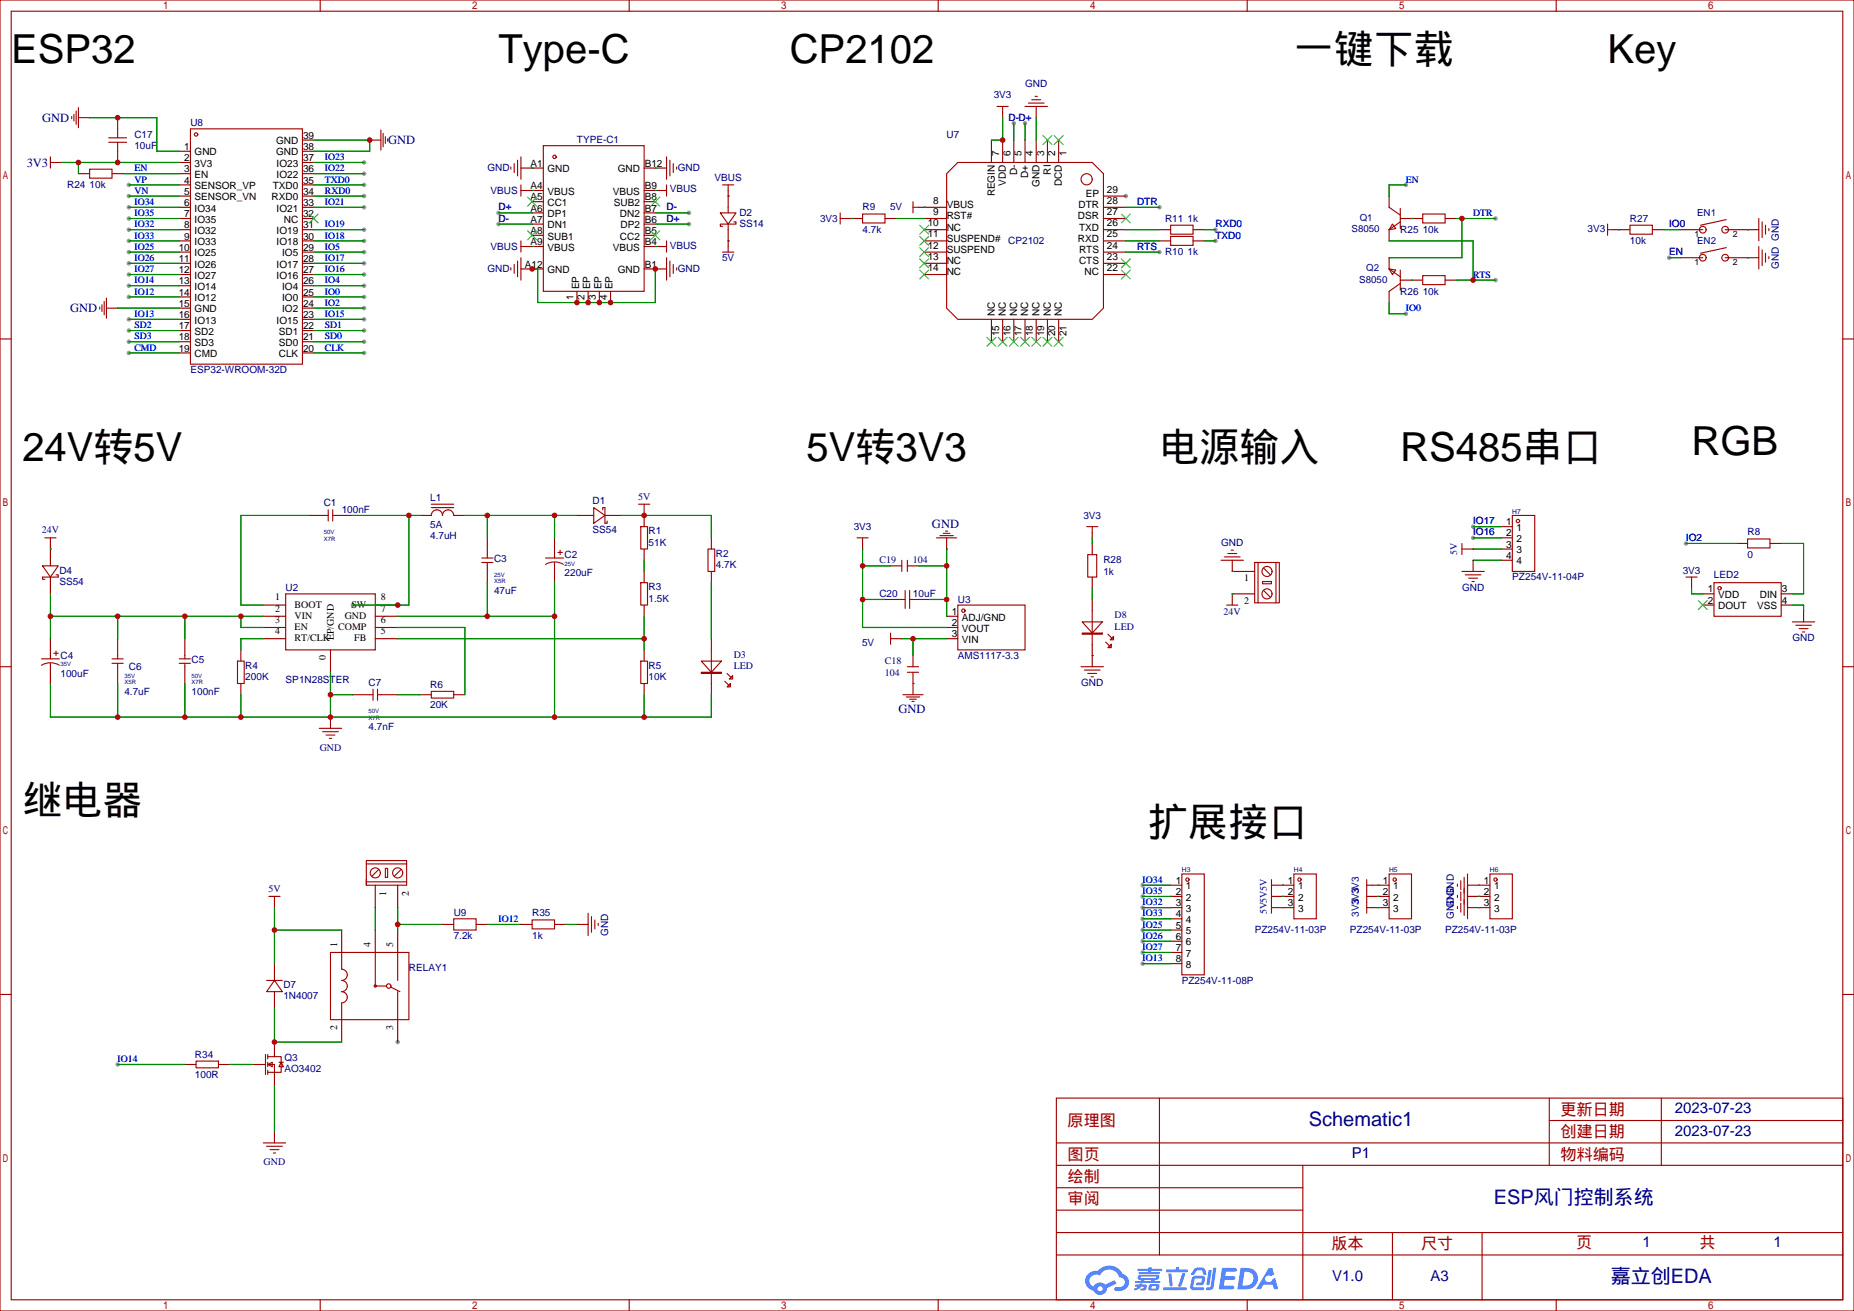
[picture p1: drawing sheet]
<svg xmlns="http://www.w3.org/2000/svg" width="584mm" height="413mm" viewBox="0 0 584 413" stroke-linecap="round" stroke-linejoin="round" font-family="sans-serif">
<g fill="#999">
<circle cx="40.6" cy="72.3" r=".71"/>
<circle cx="40.6" cy="75.8" r=".71"/>
<circle cx="40.6" cy="79.4" r=".71"/>
<circle cx="40.6" cy="82.9" r=".71"/>
<circle cx="40.6" cy="61.7" r=".71"/>
<circle cx="40.6" cy="65.3" r=".71"/>
<circle cx="40.6" cy="68.8" r=".71"/>
<circle cx="40.6" cy="107.6" r=".71"/>
<circle cx="40.6" cy="111.1" r=".71"/>
<circle cx="40.6" cy="90" r=".71"/>
<circle cx="40.6" cy="93.5" r=".71"/>
<circle cx="40.6" cy="104.1" r=".71"/>
<circle cx="114.7" cy="107.6" r=".71"/>
<circle cx="114.7" cy="111.1" r=".71"/>
<circle cx="114.7" cy="90" r=".71"/>
<circle cx="114.7" cy="93.5" r=".71"/>
<circle cx="114.7" cy="97" r=".71"/>
<circle cx="114.7" cy="100.5" r=".71"/>
<circle cx="114.7" cy="104.1" r=".71"/>
<circle cx="114.7" cy="72.3" r=".71"/>
<circle cx="114.7" cy="75.8" r=".71"/>
<circle cx="114.7" cy="79.4" r=".71"/>
<circle cx="114.7" cy="82.9" r=".71"/>
<circle cx="114.7" cy="86.4" r=".71"/>
<circle cx="114.7" cy="65.3" r=".71"/>
<circle cx="114.7" cy="61.7" r=".71"/>
<circle cx="114.7" cy="58.2" r=".71"/>
<circle cx="114.7" cy="54.7" r=".71"/>
<circle cx="114.7" cy="51.2" r=".71"/>
<circle cx="40.6" cy="86.4" r=".71"/>
<circle cx="40.6" cy="100.5" r=".71"/>
<circle cx="40.6" cy="58.2" r=".71"/>
<circle cx="157" cy="67" r=".71"/>
<circle cx="157" cy="70.6" r=".71"/>
<circle cx="217" cy="67" r=".71"/>
<circle cx="217" cy="70.6" r=".71"/>
<circle cx="322.8" cy="38.8" r=".71"/>
<circle cx="319.3" cy="38.8" r=".71"/>
<circle cx="365.1" cy="79.4" r=".71"/>
<circle cx="365.1" cy="65.3" r=".71"/>
<circle cx="382.8" cy="72.3" r=".71"/>
<circle cx="382.8" cy="75.8" r=".71"/>
<circle cx="471" cy="68.8" r=".71"/>
<circle cx="442.7" cy="98.8" r=".71"/>
<circle cx="442.7" cy="58.2" r=".71"/>
<circle cx="471" cy="88.2" r=".71"/>
<circle cx="525.6" cy="81.1" r=".71"/>
<circle cx="530.9" cy="171.1" r=".71"/>
<circle cx="111.1" cy="190.5" r=".71"/>
<circle cx="359.8" cy="278.7" r=".71"/>
<circle cx="359.8" cy="282.2" r=".71"/>
<circle cx="359.8" cy="285.7" r=".71"/>
<circle cx="359.8" cy="289.3" r=".71"/>
<circle cx="359.8" cy="292.8" r=".71"/>
<circle cx="359.8" cy="296.3" r=".71"/>
<circle cx="359.8" cy="299.9" r=".71"/>
<circle cx="359.8" cy="303.4" r=".71"/>
<circle cx="463.9" cy="165.8" r=".71"/>
<circle cx="463.9" cy="169.3" r=".71"/>
<circle cx="37" cy="335.1" r=".71"/>
<circle cx="354.5" cy="61.7" r=".71"/>
<circle cx="125.2" cy="328.1" r=".71"/>
</g>
<path d="M116.4 44.1h3.5M119.9 40.9v6.4M120.6 42v4.2M121.4 43v2.2M122.1 43.7v.7" fill="none" stroke="#a10000" stroke-width=".35"/>
<circle cx="116.4" cy="44.1" r=".18" fill="#870000"/>
<path d="M31.4 96.7v.7M32.1 96v2.1M32.8 94.9v4.2M33.5 97h3.5M33.5 93.8v6.4" fill="none" stroke="#a10000" stroke-width=".35"/>
<circle cx="37" cy="97" r=".18" fill="#870000"/>
<path d="M15.9 51.2h3.5M15.9 49.4v3.5" fill="none" stroke="#a10000" stroke-width=".35"/>
<circle cx="19.4" cy="51.2" r=".18" fill="#870000"/>
<path d="M22.6 36.7v.7M23.3 36v2.1M24 34.9v4.3M24.7 37h3.5M24.7 33.9v6.3" fill="none" stroke="#a10000" stroke-width=".35"/>
<circle cx="28.2" cy="37" r=".18" fill="#870000"/>
<g fill="none" stroke="#a10000" stroke-width=".35">
<path d="M314 33.5h3.5M315.7 33.5v1.8M322.8 33.5h7M323.8 32.5h5M324.9 31.4h2.8M326 30.3h.7M28.2 53.3h7.1v2.8h-7.1zM34.2 44.8h5.7M34.2 43.4h5.7M37 40.6v2.8M37 44.8v2.8M60 40.6h35.2v74.1h-35.2z"/>
<path d="M160.9 52.6v.7M161.9 51.5v2.8M163 50.4v5M164 49.4v7M164 58.2v3.5M164 60h1.8M171.1 45.9h31.7v45.8h-31.7zM208.1 60h1.8M209.9 49.4v7M209.9 58.2v3.5M211 50.4v5M212 51.5v2.8"/>
<path d="M213.1 52.6v.7M298.1 54.7l3.5-3.5h42.4l3.5 3.5v42.3l-3.5 3.5h-42.4l-3.5-3.5zM164 75.8v3.6M164 77.6h1.8M208.1 77.6h1.8M209.9 75.8v3.6M264.6 67v3.6M264.6 68.8h1.7M271.6 67.4h7.1v2.8h-7.1zM287.5 63.5v3.5M287.5 65.3h1.8M368.7 74.4h7v2.9h-7z"/>
<path d="M368.7 70.9h7v2.8h-7zM437.4 65.3l3.6 2.4M438.5 70.6l1.1 1.4-2.2 .3zM441 65.6v6.4M441 69.8l-3.6 2.5M448 67.4h7.1v2.8h-7.1zM506.2 70.6v3.5M506.2 72.3h1.8M513.3 70.9h7v2.8h-7zM543.6 69.1l-8.1 1.8M543.6 78l-8.1 1.7M553.9 68.8v7"/>
<path d="M553.9 77.6v7.1M554.9 69.8v5M554.9 78.7v4.9M556 70.9v2.8M556 79.7v2.8M557 72v.7M160.9 84.3v.7M161.9 83.3v2.8M163 82.2v4.9M164 81.1v7.1M209.9 81.1v7.1M211 82.2v4.9"/>
<path d="M212 83.3v2.8M213.1 84.3v.7M437.4 84.7l2.2 .3-1.1 1.4zM437.4 84.7l3.6 2.4M441 89.3l-3.6 2.4M441 85v6.4M448 86.8h7.1v2.8h-7.1zM557 80.8v.7M550.3 169.7h7.1v2.8h-7.1zM530.9 181.7h3.6M532.7 181.7v1.7M539.8 183.4h21.1v10.6h-21.1z"/>
<path d="M564.4 195.8h7.1M565.5 196.8h4.9M566.6 197.9h2.8M567.6 199h.7"/>
<circle cx="61.7" cy="42.3" r=".53"/>
<circle cx="174.6" cy="49.4" r=".53"/>
<circle cx="342.2" cy="56.4" r="1.76"/>
<circle cx="536.2" cy="72.3" r="1.06"/>
<circle cx="543.3" cy="72.3" r="1.06"/>
<circle cx="536.2" cy="81.1" r="1.06"/>
<circle cx="543.3" cy="81.1" r="1.06"/>
<circle cx="541.5" cy="185.2" r=".53"/>
</g>
<g fill="none" stroke="#870000" stroke-width=".35">
<path d="M37 37v3.6M315.7 35.3v1.7M326.3 33.5v3.5M24.7 54.7h3.5M35.3 54.7h3.5M37 47.6v3.6M56.4 54.7h3.6M56.4 47.6h3.6M56.4 51.2h3.6M56.4 58.2h3.6M95.2 54.7h3.6M95.2 47.6h3.6"/>
<path d="M95.2 51.2h3.6M95.2 58.2h3.6M95.2 44.1h3.6M164 52.9h7.1M165.8 60h5.3M202.8 60h5.3M202.8 52.9h7.1M312.2 44.1v7.1M315.7 44.1v7.1M319.3 44.1v7.1M322.8 44.1v7.1M326.3 44.1v7.1"/>
<path d="M329.8 44.1v7.1M333.4 44.1v7.1M56.4 65.3h3.6M56.4 68.8h3.6M56.4 72.3h3.6M56.4 75.8h3.6M56.4 79.4h3.6M56.4 61.7h3.6M95.2 65.3h3.6M95.2 68.8h3.6M95.2 72.3h3.6M95.2 75.8h3.6"/>
<path d="M95.2 79.4h3.6M95.2 61.7h3.6M165.8 77.6h5.3M167.6 74.1h3.5M167.6 70.6h3.5M167.6 67h3.5M167.6 63.5h3.5M202.8 77.6h5.3M202.8 74.1h3.6M202.8 70.6h3.6M202.8 67h3.6M202.8 63.5h3.6"/>
<path d="M266.3 68.8h5.3M278.7 68.8h3.5M289.3 65.3h8.8M291 68.8h7.1M291 72.3h7.1M291 75.8h7.1M291 79.4h7.1M347.5 65.3h7M347.5 68.8h7M347.5 72.3h7M347.5 75.8h7M347.5 79.4h7"/>
<path d="M347.5 61.7h7M365.1 72.3h3.6M365.1 75.8h3.6M375.7 72.3h3.5M375.7 75.8h3.5M437.4 61.7v3.6M437.4 72.3v3.5M441 68.8h7M455.1 68.8h3.5M508 72.3h5.3M520.3 72.3h3.6M529.2 72.3h7"/>
<path d="M543.3 72.3h10.6M56.4 82.9h3.6M56.4 86.4h3.6M56.4 90h3.6M56.4 93.5h3.6M56.4 97h3.6M95.2 82.9h3.6M95.2 86.4h3.6M95.2 90h3.6M95.2 93.5h3.6M95.2 97h3.6M164 84.7h7.1"/>
<path d="M181.7 91.7v3.5M185.2 91.7v3.5M188.7 91.7v3.5M192.3 91.7v3.5M202.8 84.7h7.1M291 82.9h7.1M291 86.4h7.1M347.5 82.9h7M347.5 86.4h7M437.4 81.1v3.6M437.4 91.7v3.5M441 88.2h7"/>
<path d="M455.1 88.2h3.5M529.2 81.1h7M543.3 81.1h10.6M56.4 100.5h3.6M56.4 104.1h3.6M56.4 107.6h3.6M56.4 111.1h3.6M95.2 100.5h3.6M95.2 104.1h3.6M95.2 107.6h3.6M95.2 111.1h3.6M312.2 100.5v7.1"/>
<path d="M315.7 100.5v7.1M319.3 100.5v7.1M322.8 100.5v7.1M326.3 100.5v7.1M329.8 100.5v7.1M333.4 100.5v7.1M546.8 171.1h3.5M557.4 171.1h3.5M532.7 183.4v1.8M536.2 187h3.6M536.2 190.5h3.6M560.9 187h3.5"/>
<path d="M560.9 190.5h3.5M568 192.3v3.5"/>
</g>
<g fill="none" stroke="#3c3" stroke-width=".35">
<path d="M328.4 42.7l2.9 2.8M331.3 42.7l-2.9 2.8M332 42.7l2.8 2.8M334.8 42.7l-2.8 2.8M97.4 67.4l2.8 2.8M100.2 67.4l-2.8 2.8M166.2 72.7l2.8 2.8M166.2 62.1l2.8 2.8M169 72.7l-2.8 2.8M169 62.1l-2.8 2.8M205 62.1l2.8 2.8M205 72.7l2.8 2.8"/>
<path d="M207.8 62.1l-2.8 2.8M207.8 72.7l-2.8 2.8M289.6 70.9l2.9 2.8M289.6 74.4l2.9 2.9M289.6 78l2.9 2.8M292.5 70.9l-2.9 2.8M292.5 74.4l-2.9 2.9M292.5 78l-2.9 2.8M353.1 67.4l2.9 2.8M356 67.4l-2.9 2.8M289.6 81.5l2.9 2.8M289.6 85l2.9 2.8"/>
<path d="M292.5 85l-2.9 2.8M292.5 81.5l-2.9 2.8M353.1 85l2.9 2.8M353.1 81.5l2.9 2.8M356 81.5l-2.9 2.8M356 85l-2.9 2.8M310.8 106.2l2.8 2.8M313.6 106.2l-2.8 2.8M314.3 106.2l2.8 2.8M317.1 106.2l-2.8 2.8M317.9 106.2l2.8 2.8M320.7 106.2l-2.8 2.8"/>
<path d="M321.4 106.2l2.8 2.8M324.2 106.2l-2.8 2.8M324.9 106.2l2.8 2.8M327.7 106.2l-2.8 2.8M328.4 106.2l2.9 2.8M331.3 106.2l-2.9 2.8M332 106.2l2.8 2.8M334.8 106.2l-2.8 2.8M534.8 189.1l2.8 2.8M537.6 189.1l-2.8 2.8"/>
</g>
<g fill="none" stroke="#008700" stroke-width=".35">
<path d="M28.2 37h21.2v10.6h7M38.8 54.7h17.6M98.8 54.7h15.9M98.8 58.2h15.9M98.8 51.2h15.9M98.8 44.1h17.6v3.5h-17.6M40.6 72.3h15.8M40.6 75.8h15.8M40.6 79.4h15.8M40.6 61.7h15.8M40.6 65.3h15.8M40.6 68.8h15.8"/>
<path d="M98.8 72.3h15.9M98.8 75.8h15.9M98.8 79.4h15.9M98.8 61.7h15.9M98.8 65.3h15.9M37 97h19.4M40.6 82.9h15.8M40.6 90h15.8M40.6 93.5h15.8M40.6 86.4h15.8M98.8 82.9h15.9M98.8 97h15.9"/>
<path d="M98.8 90h15.9M98.8 93.5h15.9M98.8 86.4h15.9M40.6 107.6h15.8M40.6 111.1h15.8M40.6 104.1h15.8M98.8 107.6h15.9M98.8 111.1h15.9M98.8 104.1h15.9M98.8 100.5h15.9"/>
</g>
<g fill="#008700">
<circle cx="167.6" cy="52.9" r=".18"/>
<circle cx="206.4" cy="52.9" r=".18"/>
<circle cx="167.6" cy="60" r=".18"/>
<circle cx="206.4" cy="60" r=".18"/>
</g>
<path d="M19.4 51.2h37M24.7 51.2v3.5M40.6 58.2h15.8M157 67h10.6M157 70.6h10.6M206.4 67h10.6M206.4 70.6h10.6M40.6 100.5h15.8" fill="none" stroke="#008700" stroke-width=".35"/>
<g fill="#008700">
<circle cx="167.6" cy="77.6" r=".18"/>
<circle cx="206.4" cy="77.6" r=".18"/>
</g>
<path d="M315.7 37v7.1h-3.5M322.8 38.8v5.3M326.3 37v7.1M167.6 84.7h1.7v10.5h37.1v-10.5" fill="none" stroke="#008700" stroke-width=".35"/>
<circle cx="291" cy="65.3" r=".18" fill="#008700"/>
<path d="M319.3 38.8v5.3M282.2 68.8h8.8" fill="none" stroke="#008700" stroke-width=".35"/>
<circle cx="268.1" cy="68.8" r=".18" fill="#008700"/>
<path d="M442.7 58.2h-5.3v3.5M354.5 79.4h10.6M354.5 75.8h10.6M354.5 72.3h10.6M354.5 65.3h10.6M379.2 75.8h3.6M379.2 72.3h3.6M437.4 75.8h26.5v12.4M458.6 68.8h12.4M460.4 68.8v12.3h-23M437.4 95.2v3.6h5.3M458.6 88.2h12.4" fill="none" stroke="#008700" stroke-width=".35"/>
<g fill="#008700">
<circle cx="444.5" cy="68.8" r=".18"/>
<circle cx="444.5" cy="88.2" r=".18"/>
</g>
<path d="M523.9 72.3h5.3" fill="none" stroke="#008700" stroke-width=".35"/>
<circle cx="509.8" cy="72.3" r=".18" fill="#008700"/>
<path d="M525.6 81.1h3.6" fill="none" stroke="#008700" stroke-width=".35"/>
<g fill="#008700">
<circle cx="550.3" cy="72.3" r=".18"/>
<circle cx="550.3" cy="81.1" r=".18"/>
</g>
<g fill="none" stroke="#008700" stroke-width=".35">
<path d="M97 162.3h-21.2v28.2h7.1M111.1 162.3h21.2M128.8 162.3v28.2h-17.7M146.4 162.3h35.3M153.5 162.3v7M174.6 162.3v7M195.8 162.3h28.2v7M202.8 176.4v3.5M530.9 171.1h15.9M560.9 171.1h7.1v15.9h-3.6M15.9 194h67M15.9 187v14.1"/>
<path d="M37 194v7.1M58.2 194v7.1M75.8 194v3.6h7.1M125.2 194h49.4M125.2 197.6h21.2v21.1M153.5 183.4v10.6M174.6 183.4v42.4M202.8 194v10.6M224 183.4v17.7M532.7 185.2v1.8h3.5M564.4 190.5h3.6v1.8M15.9 215.2v10.6h208.1v-7.1"/>
<path d="M37 215.2v10.6M58.2 215.2v10.6M75.8 218.7v7.1M82.9 201.1h-7.1v3.5M104.1 211.7v14.1M104.1 218.7h7M125.2 218.7h7.1M125.2 201.1h77.6M202.8 218.7v7.1"/>
</g>
<g fill="none" stroke="#a10000" stroke-width=".35">
<path d="M135.8 159.8h7.1M135.8 158.7h7.1M187 159.8l3.5 2.5-3.5 2.4zM201.1 158.7h3.5M202.8 158.7v3.6M13.4 178.2h4.9l-2.4 3.5zM14.1 169.3h3.5M15.9 169.3v3.6M102.3 162.3h1.1M103.4 160.5v3.5M104.8 162.3h1M104.8 160.5v3.5"/>
<path d="M135.8 162.3a1.76 1.76 0 0 1 1.8-1.8 1.76 1.76 0 0 1 1.7 1.8 1.76 1.76 0 0 1 1.8-1.8 1.76 1.76 0 0 1 1.8 1.8M151.7 177.1h3.5M151.7 175.7h3.5M153.5 174.6v1.1M153.5 177.1v1.1M171.8 175.7h5.6M174.6 174.6v1.1M174.6 177.1v1.1M175.7 173.9h1.4M176.4 173.2v1.4M177.4 177.7a5.5 5.5 0 0 0-5.6 0M189.8 160.5v-.7h.7v4.9h.7v-.7"/>
<path d="M201.8 165.8h2.1v7.1h-2.1zM223 172.9h2.1v7h-2.1zM17.6 181h.7v.7h-4.9v.7h.7M90 187h28.2v17.6h-28.2zM201.8 183.4h2.1v7.1h-2.1zM13.1 207.4h5.6M15.9 206.4v1M15.9 208.8v1.1M16.9 205.7h1.4M17.6 205v1.4M18.7 209.4a5.5 5.5 0 0 0-5.7 0M35.3 207.4h3.5"/>
<path d="M35.3 208.8h3.5M37 206.4v1M37 208.8v1.1M56.4 207.4h3.6M56.4 208.8h3.6M58.2 206.4v1M58.2 208.8v1.1M74.8 208.1h2.1v7.1h-2.1zM116.4 218.7h1.1M117.5 217v3.5M118.9 218.7h1M118.9 217v3.5"/>
<path d="M135.8 217.7h7.1v2.1h-7.1zM201.8 208.1h2.1v7.1h-2.1zM220.8 208.1h6.4l-3.2 3.6zM220.8 211.7h6.4v.3h-6.4zM224 204.6v10.6M228.2 214.5l1.5 1.4M229 212l1.4 1.4M230 215.2v1.1h-1zM230.7 212.7v1.1h-1zM100.5 229.3h7.1M101.6 230.4h4.9M102.7 231.4h2.8"/>
<path d="M103.7 232.5h.7M104.1 225.8v3.5"/>
</g>
<g fill="none" stroke="#870000" stroke-width=".35">
<path d="M15.9 172.9h.1M15.9 172.9v5.3M97 162.3h5.3M105.8 162.3h5.3M132.3 162.3h3.5M142.9 162.3h3.5M153.5 169.3v5.3M153.5 178.2v5.2M174.6 169.3v5.3M174.6 178.2v5.2M181.7 162.3h5.3M190.5 162.3h5.3"/>
<path d="M202.8 162.3h.1M202.8 162.3v3.5M202.8 172.9v3.5M202.8 179.9v3.5M224 169.3v3.6M224 179.9v3.5M15.9 181.7v5.3M82.9 190.5h7.1M82.9 194h7.1M82.9 197.6h7.1M118.2 190.5h7M118.2 194h7"/>
<path d="M118.2 197.6h7M202.8 190.5v3.5M15.9 201.1v5.3M15.9 209.9v5.3M37 201.1v5.3M37 209.9v5.3M58.2 201.1v5.3M58.2 209.9v5.3M75.8 204.6v3.5M75.8 215.2v3.5M82.9 201.1h7.1M104.1 204.6v7.1"/>
<path d="M111.1 218.7h5.3M118.2 201.1h7M119.9 218.7h5.3M132.3 218.7h3.5M142.9 218.7h3.5M202.8 204.6v3.5M202.8 215.2v3.5M224 201.1v3.5M224 215.2v3.5M104.1 225.8h.1"/>
</g>
<circle cx="15.9" cy="172.9" r=".18" fill="#008700"/>
<path d="M284 176.4v3.5M285.8 176.4v3.5M284.3 218.7h6.4M285.4 219.4h4.2M285.8 211.7h3.5M285.8 209.9h3.5M287.5 215.2v3.5M286.5 220.1h2.1M287.2 220.8h.7" fill="none" stroke="#a10000" stroke-width=".35"/>
<path d="M280.5 178.2h3.5M285.8 178.2h3.5M287.5 206.4v3.5M287.5 211.7v3.5" fill="none" stroke="#870000" stroke-width=".35"/>
<circle cx="287.5" cy="215.2" r=".18" fill="#870000"/>
<path d="M294.9 169.3h6.4M296 168.6h4.2M297 167.9h2.2M297.7 167.2h.7M298.1 169.3v3.6" fill="none" stroke="#a10000" stroke-width=".35"/>
<circle cx="298.1" cy="172.9" r=".18" fill="#870000"/>
<g fill="none" stroke="#a10000" stroke-width=".35">
<path d="M269.9 169.3h3.5M271.6 169.3v1.8M342.2 165.8h3.5M342.5 174.6h2.9v7.1h-2.9zM344 165.8v1.8M280.5 199.3v3.5M282.2 188.7h2.8M285 185.9v5.7M286.5 185.9v5.7M286.5 188.7h2.8M301.6 190.5h21.2v14.1h-21.2zM280.5 201.1h1.7"/>
<path d="M340.4 209.9h7.1M341.5 211h4.9M342.5 212h2.9M343.6 213.1h.7"/>
<circle cx="303.4" cy="192.3" r=".53"/>
</g>
<path d="M271.6 171.1v1.8M344 167.6v1.7M344 171.1v3.5M278.7 188.7h3.5M289.3 188.7h3.5M298.1 197.6h3.5M298.1 194h3.5M344 181.7v3.5M282.2 201.1h1.8M298.1 201.1h3.5M344 206.4v3.5" fill="none" stroke="#870000" stroke-width=".35"/>
<circle cx="287.5" cy="215.2" r=".18" fill="#008700"/>
<path d="M271.6 178.2h8.9M271.6 172.9v24.7h26.5M289.3 178.2h8.8M298.1 172.9v21.1M344 169.3v1.8M271.6 188.7h7.1M292.8 188.7h5.3M284 201.1h14.1M287.5 201.1v5.3" fill="none" stroke="#008700" stroke-width=".35"/>
<circle cx="344" cy="206.4" r=".18" fill="#008700"/>
<g fill="none" stroke="#a10000" stroke-width=".35">
<path d="M0 0h583.8v412.7h-583.8zM3.5 3.5h576.8v405.7h-576.8zM100.8 0v3.5M198.1 0v3.5M295.5 0v3.5M392.8 0v3.5M490.1 0v3.5M0 106.7h3.5M580.3 106.7h3.5M0 209.9h3.5M580.3 209.9h3.5M0 313.1h3.5"/>
<path d="M580.3 313.1h3.5M332.7 345.7h247.6v63.5h-247.6zM332.7 359.8h247.6M365.1 345.7v49.4M487.9 345.7v21.2M487.9 352.8h92.4M523.2 345.7v21.2M332.7 373.9h77.6M332.7 366.9h247.6M410.3 366.9v42.3M332.7 395.1h247.6M332.7 388.1h247.6"/>
<path d="M332.7 381h77.6M438.5 388.1v21.1M466.7 388.1v21.1M100.8 409.2v3.5M198.1 409.2v3.5M295.5 409.2v3.5M392.8 409.2v3.5M490.1 409.2v3.5"/>
</g>
<g fill="#5487ff">
<path d="M384.8 399.2h3.8a.65 .65 0 0 1 .9 .6 .65 .65 0 0 1-.8 .6h-2.6l-.2 1.4h2.6a.63 .63 0 0 1 .5 .8 .63 .63 0 0 1-.9 .4h-2.4l-.3 1.8a4.2 4.2 0 0 1 3.2 .3v.5l-.6 .3h-4.2z"/>
<path d="M399.5 399.2h1.2l.5 2-1 .5a1.17 1.17 0 0 0-1.7 .4 1.17 1.17 0 0 0 .5 1.6 1.17 1.17 0 0 0 1.6-.7l.1-.3 .8-.4 1 3.6h-1.3l-.4-1.4h-2.9l-.8 1.4h-1.5z"/>
<path d="M380.6 399.8h1l-.7 4.5a.5 .5 0 0 1-.5 .4 .5 .5 0 0 1-.5-.5z"/>
<path d="M382.1 399.1h1l-.9 6a1.56 1.56 0 0 1-2.5 .8l.3-.5 1-.1 .2-.3z"/>
<path d="M376.1 399.5l.8-.4h1.5a1.07 1.07 0 0 1 1.2 .7l.4 1.3-.3 .3h-.7l-.4-1.3-.3-.2-1.4 .1-.9 1.4-.9-.1z"/>
<path d="M375.5 402.1l.7-.4 2.4-.1a1 1 0 0 1 .8 1.6 1.23 1.23 0 0 1-1.4 1.4h-.9a.45 .45 0 0 1-.4-.4 .45 .45 0 0 1 .5-.4l1-.1 .3-1.2-2.2 .1-.5 2.6 3 .1a.45 .45 0 0 1 .4 .5 .45 .45 0 0 1-.5 .4h-2.9a1 1 0 0 1-1-1.2z"/>
<path d="M366.4 405.3h7a.45 .45 0 0 1 .4 .5 .45 .45 0 0 1-.5 .4h-6.8l-.2-.2z"/>
<path d="M372.3 400.9h1l-.4 1.2a4.2 4.2 0 0 1-1.4 3l-.5-.4z"/>
<path d="M367.9 400.9h1l.4 3.6a.48 .48 0 0 1-.4 .5 .48 .48 0 0 1-.6-.3z"/>
<path d="M367.2 399.7h3l.4-.8h.7l-.1 .8h2.5a.45 .45 0 0 1 .4 .5 .45 .45 0 0 1-.5 .4h-6.2l-.2-.2z"/>
<path d="M357.5 404.4h1.3l.1-.3h.9l-.1 .3h1.1a1.1 1.1 0 0 1 .2 1.2 1.1 1.1 0 0 1-.9 .7h-1v-.6l1-.1v-.5a.95 .95 0 0 0-1.3 .6l-1.5 .6-.3-.6 1.4-.6h-1z"/>
<path d="M358.2 399.5h3.4l.1-.5h1l-.1 .5h3.1l.3 .4-.3 .2h-3.1l-.1 .4h2.7l.1 .3-.3 .3h-6.3l-.1-.6h2.8l.1-.4h-3.1l-.2-.2z"/>
<path d="M390.7 399.2l-1 6.7h2.3a3.5 3.5 0 0 0 4.2-3.4 3.5 3.5 0 0 0-4.3-3.3zM391.9 400.4a2.24 2.24 0 0 1 2.8 2 2.24 2.24 0 0 1-2.5 2.3l-1 .1z"/>
<path d="M358.6 401.5a.79 .79 0 0 0-.4 1 .79 .79 0 0 0 1 .4l.1 .4h-1.8v.5l7.6 .1 .3-.3-.3-.3h-1.6l.2-.3a1.14 1.14 0 0 0 1.1-.3 1.14 1.14 0 0 0 .2-1.2l-5.9-.2zM359.3 401.9l4.8 .1-.3 .4h-4.4zM360.3 402.9h2.3l-.2 .4h-2z"/>
<path d="M362 404.4l-.4 1.6 .3 .3 2.6-.1 .4-.3 .2-1a.52 .52 0 0 0-.6-.6zM362.7 405h1.3v.6l-1.3 .1z"/>
<path d="M342.8 401a3.1 3.1 0 0 0-.9 3.2 3.1 3.1 0 0 0 2.5 2.2 2.2 2.2 0 0 0 2.4 1.3 2.2 2.2 0 0 0 1.8-2.1l3-1.5-.6-1.1-2.9 1.4a2.29 2.29 0 0 0-3.7 .7 2.03 2.03 0 0 1-1-2.9 2.03 2.03 0 0 1 3-.6 3.2 3.2 0 0 1 3.2-1.9 3.2 3.2 0 0 1 2.8 2.4 1.55 1.55 0 0 1 1.8 1.5 1.55 1.55 0 0 1-1.5 1.6h-1a.63 .63 0 0 0-.8 .5 .63 .63 0 0 0 .6 .8h1.2a2.75 2.75 0 0 0 2.8-2.4 2.75 2.75 0 0 0-2-3.1 4.8 4.8 0 0 0-7.9-.9 3.7 3.7 0 0 0-2.8 .9zM345.7 405.8a.8 .8 0 0 1 1.6 0 .8 .8 0 0 1-1.6 0z"/>
</g>
<g fill="none" stroke="#a10000" stroke-width=".35">
<path d="M395.1 177.1h7.8v12.7h-7.8zM395.1 177.1h1.8M396.2 177.1v12.7M397.9 178.9l2.1 2.1M401.8 177.1v12.7M460.4 179.9h7M397.6 183.1h2.8v.7h-2.8zM397.9 185.9l2.1 2.1M461.4 181h5M462.5 182h2.8M463.5 183.1h.8M372.2 275.2h7v31.7h-7z"/>
<path d="M400.4 278.7h3.5M400.4 276.9v7.1M407.5 275.2h7v14.1h-7zM437.4 275.2h7.1v14.1h-7.1zM469.2 275.2h7v14.1h-7zM400.4 282.2h3.5"/>
<circle cx="399" cy="179.9" r="1.59"/>
<circle cx="399" cy="187" r="1.59"/>
<circle cx="373.9" cy="276.9" r=".53"/>
<circle cx="409.2" cy="276.9" r=".53"/>
<circle cx="439.2" cy="276.9" r=".53"/>
<circle cx="471" cy="276.9" r=".53"/>
</g>
<g fill="none" stroke="#870000" stroke-width=".35">
<path d="M388.1 179.9h7M463.9 176.4v3.5M388.1 187h7M368.7 278.7h3.5M403.9 278.7h3.6M403.9 278.7h.1M433.9 278.7h3.5M465.7 278.7h3.5M368.7 282.2h3.5M368.7 285.7h3.5M368.7 289.3h3.5M368.7 292.8h3.5"/>
<path d="M368.7 296.3h3.5M368.7 299.9h3.5M403.9 282.2h3.6M403.9 285.7h3.6M403.9 282.2h.1M433.9 282.2h3.5M433.9 285.7h3.5M465.7 282.2h3.5M465.7 285.7h3.5M368.7 303.4h3.5"/>
</g>
<path d="M463.9 172.9h8.8M463.9 176.4h8.8M359.8 278.7h8.9M359.8 282.2h8.9M359.8 285.7h8.9M359.8 289.3h8.9M359.8 292.8h8.9M359.8 296.3h8.9M359.8 299.9h8.9M359.8 303.4h8.9" fill="none" stroke="#008700" stroke-width=".35"/>
<circle cx="403.9" cy="282.2" r=".18" fill="#008700"/>
<path d="M400.4 285.7h3.5M400.4 284v3.5" fill="none" stroke="#a10000" stroke-width=".35"/>
<path d="M403.9 285.7h.1" fill="none" stroke="#870000" stroke-width=".35"/>
<g fill="#008700">
<circle cx="403.9" cy="285.8" r=".18"/>
<circle cx="403.9" cy="278.7" r=".18"/>
</g>
<path d="M430.4 276.9v3.6M430.4 278.7h1.8" fill="none" stroke="#a10000" stroke-width=".35"/>
<path d="M432.2 278.7h1.7" fill="none" stroke="#870000" stroke-width=".35"/>
<circle cx="433.9" cy="278.7" r=".18" fill="#008700"/>
<path d="M430.4 280.5v3.5M430.4 282.2h1.8" fill="none" stroke="#a10000" stroke-width=".35"/>
<path d="M432.2 282.2h1.7" fill="none" stroke="#870000" stroke-width=".35"/>
<circle cx="433.9" cy="282.2" r=".18" fill="#008700"/>
<path d="M430.4 284v3.5M430.4 285.7h1.8" fill="none" stroke="#a10000" stroke-width=".35"/>
<path d="M432.2 285.7h1.7" fill="none" stroke="#870000" stroke-width=".35"/>
<circle cx="433.9" cy="285.8" r=".18" fill="#008700"/>
<path d="M459 278.3v.7M460 277.3v2.8M461.1 276.2v5M462.1 275.2v7" fill="none" stroke="#a10000" stroke-width=".35"/>
<path d="M462.1 278.7h3.6" fill="none" stroke="#870000" stroke-width=".35"/>
<circle cx="465.7" cy="278.7" r=".18" fill="#008700"/>
<path d="M461.1 279.8v4.9M462.1 278.7v7M459 281.9v.7M460 280.8v2.8" fill="none" stroke="#a10000" stroke-width=".35"/>
<path d="M462.1 282.2h3.6" fill="none" stroke="#870000" stroke-width=".35"/>
<circle cx="465.7" cy="282.2" r=".18" fill="#008700"/>
<path d="M459 285.4v.7M460 284.3v2.9M461.1 283.3v4.9M462.1 282.2v7.1" fill="none" stroke="#a10000" stroke-width=".35"/>
<path d="M462.1 285.7h3.6" fill="none" stroke="#870000" stroke-width=".35"/>
<circle cx="465.7" cy="285.8" r=".18" fill="#008700"/>
<g fill="none" stroke="#a10000" stroke-width=".35">
<path d="M460.4 172.9h3.5M460.4 171.1v3.5M476.2 162.3h7.1v17.6h-7.1z"/>
<circle cx="478" cy="164" r=".53"/>
</g>
<path d="M463.9 172.9h.1M472.7 165.8h3.5M472.7 169.3h3.5M472.7 172.9h3.5M472.7 176.4h3.5" fill="none" stroke="#870000" stroke-width=".35"/>
<path d="M463.9 165.8h8.8M463.9 169.3h8.8" fill="none" stroke="#008700" stroke-width=".35"/>
<g fill="#008700">
<circle cx="229.3" cy="61.7" r=".18"/>
<circle cx="229.3" cy="75.8" r=".18"/>
</g>
<g fill="none" stroke="#a10000" stroke-width=".35">
<path d="M227.5 58.2h3.6M229.3 58.2v1.8M226.8 67h5l-2.5 3.6zM227.5 79.4h3.6M229.3 65.3v1.7M229.3 70.6v1.7M229.3 77.6v1.8M231.1 69.8h.7v.8h-5v.7h.7M384.5 176.4h7.1M385.6 175.3h4.9M386.6 174.3h2.9M387.7 173.2h.7"/>
<path d="M340.8 195.8h6.3l-3.1 3.5zM340.8 199.3h6.3v.4h-6.3zM344 192.3v10.5M348.9 199.7l1.4 1.4M386.3 190.5h3.5M388.1 187v3.5M348.2 202.1l1.4 1.5M350 202.8v1.1h-1.1zM350.7 200.4v1h-1.1zM115.4 270.9h12.7v7.8h-12.7zM115.4 276.9v1.8M115.4 277.6h12.7"/>
<path d="M115.4 272h12.7M119.2 273.8l-2.1 2.1M121.4 273.4h.7v2.8h-.7zM126.3 273.8l-2.1 2.1M84.7 282.2h3.5M86.4 282.2v3.5M104.1 299.9h24.7v21.1h-24.7zM107.6 299.9v5.3a1.76 1.76 0 0 1 1.8 1.7 1.76 1.76 0 0 1-1.8 1.8 1.76 1.76 0 0 1 1.8 1.7 1.76 1.76 0 0 1-1.8 1.8 1.76 1.76 0 0 1 1.8 1.8 1.76 1.76 0 0 1-1.8 1.7v5.3M118.2 299.9v10.5h3.5M125.2 299.9v8.8M142.9 289.3h7v3.5h-7zM167.6 289.6h7v2.9h-7z"/>
<path d="M185.2 287.5v7.1M186.3 288.6v4.9M187.3 289.6v2.9M188.4 290.7v.7M84 308.7h4.9M86.4 308.7l2.5 3.5h-4.9zM123.1 310.8l2.8 1.4M125.2 312.2v8.8M61.7 334.1h7.1v2.1h-7.1zM82.9 335.1h.7M83.6 332v6.3M84.3 335.1l1.4-.7v1.4z"/>
<path d="M84.3 332.7h2.1M84.3 335.1h2.1v3.6M84.3 332v1.4M84.3 334.4v1.4M84.3 336.9v1.4M86.4 332.7h2.1v4.9h-4.2M86.4 331.6v1.1M87.8 334.4h1.5M88.5 334.4l.8 1.4h-1.5zM82.9 359.8h7.1M86.4 356.3v3.5M84 360.9h4.9"/>
<path d="M85 361.9h2.8M86.1 363h.7"/>
<circle cx="118.2" cy="274.8" r="1.59"/>
<circle cx="125.2" cy="274.8" r="1.59"/>
<circle cx="118.2" cy="310.4" r=".35"/>
<circle cx="122.4" cy="310.4" r=".71"/>
</g>
<g fill="none" stroke="#870000" stroke-width=".35">
<path d="M229.3 60v5.3M229.3 72.3v5.3M388.1 176.4v3.5M344 188.7v3.6M388.1 187h.1M344 202.8v3.6M118.2 278.7v7M125.2 278.7v7M86.4 285.7h.1M107.6 292.8v7.1M118.2 292.8v7.1M125.2 292.8v7.1"/>
<path d="M139.3 291h3.6M149.9 291h3.6M164 291h3.6M174.6 291h3.6M181.7 291h3.5M86.4 303.4v5.3M86.4 312.2v5.3M58.2 335.1h3.5M68.8 335.1h3.5M79.4 335.1h3.5M86.4 328.1v3.5M86.4 338.7v3.5"/>
<path d="M107.6 321v7.1M125.2 321v7.1M86.4 356.3h.1"/>
</g>
<path d="M344 185.2v3.5M86.4 285.7v17.7M86.4 292.8h21.2M118.2 285.7v7.1M125.2 285.7v7.1M125.2 291h14.1M153.5 291h10.5M178.2 291h3.5M86.4 317.5v10.6h21.2M37 335.1h21.2M72.3 335.1h7.1M86.4 342.2v14.1" fill="none" stroke="#008700" stroke-width=".35"/>
<g fill="#008700">
<circle cx="388.1" cy="179.9" r=".18"/>
<circle cx="388.1" cy="187" r=".18"/>
</g>
<g fill="#c00">
<circle cx="116.4" cy="44.1" r=".88"/>
<circle cx="37" cy="37" r=".88"/>
<circle cx="24.7" cy="51.2" r=".88"/>
<circle cx="37" cy="51.2" r=".88"/>
<circle cx="206.4" cy="84.7" r=".88"/>
<circle cx="181.7" cy="95.2" r=".88"/>
<circle cx="185.2" cy="95.2" r=".88"/>
<circle cx="188.7" cy="95.2" r=".88"/>
<circle cx="192.3" cy="95.2" r=".88"/>
<circle cx="167.6" cy="84.7" r=".88"/>
<circle cx="315.7" cy="44.1" r=".88"/>
<circle cx="460.4" cy="68.8" r=".88"/>
<circle cx="463.9" cy="88.2" r=".88"/>
<circle cx="75.8" cy="194" r=".88"/>
<circle cx="37" cy="194" r=".88"/>
<circle cx="58.2" cy="194" r=".88"/>
<circle cx="15.9" cy="194" r=".88"/>
<circle cx="104.1" cy="218.7" r=".88"/>
<circle cx="202.8" cy="225.8" r=".88"/>
<circle cx="174.6" cy="225.8" r=".88"/>
<circle cx="153.5" cy="194" r=".88"/>
<circle cx="174.6" cy="194" r=".88"/>
<circle cx="104.1" cy="225.8" r=".88"/>
<circle cx="37" cy="225.8" r=".88"/>
<circle cx="58.2" cy="225.8" r=".88"/>
<circle cx="75.8" cy="225.8" r=".88"/>
<circle cx="153.5" cy="162.3" r=".88"/>
<circle cx="174.6" cy="162.3" r=".88"/>
<circle cx="202.8" cy="162.3" r=".88"/>
<circle cx="202.8" cy="201.1" r=".88"/>
<circle cx="125.2" cy="190.5" r=".88"/>
<circle cx="128.8" cy="162.3" r=".88"/>
<circle cx="298.1" cy="178.2" r=".88"/>
<circle cx="298.1" cy="188.7" r=".88"/>
<circle cx="271.6" cy="178.2" r=".88"/>
<circle cx="271.6" cy="188.7" r=".88"/>
<circle cx="287.5" cy="201.1" r=".88"/>
<circle cx="125.2" cy="291" r=".88"/>
<circle cx="86.4" cy="292.8" r=".88"/>
<circle cx="86.4" cy="328.1" r=".88"/>
</g>
<g font-size="12.6">
<text x="3.5" y="19.9">ESP32</text>
<text x="157" y="19.9">Type-C</text>
<text x="248.7" y="19.9">CP2102</text>
<text x="407.5" y="19.9">一键下载</text>
<text x="506.2" y="19.9">Key</text>
<text x="532.7" y="143.4">RGB</text>
<text x="7.1" y="145.1">24V转5V</text>
<text x="254" y="145.1">5V转3V3</text>
<text x="365.1" y="145.1">电源输入</text>
<text x="441" y="145.1">RS485串口</text>
<text x="7.1" y="256.3">继电器</text>
<text x="361.6" y="263.3">扩展接口</text>
</g>
<g font-size="6.3" fill="#000080">
<text x="412.2" y="354.4">Schematic1</text>
<text x="470.5" y="379.1">ESP风门控制系统</text>
<text x="507.2" y="403.8">嘉立创EDA</text>
</g>
<g font-size="5.1" fill="#a00000">
<text x="491.4" y="351">更新日期</text>
<text x="336.2" y="354.5">原理图</text>
<text x="491.4" y="358">创建日期</text>
<text x="336.2" y="365.1">图页</text>
<text x="491.4" y="365.1">物料编码</text>
<text x="336.2" y="372.1">绘制</text>
<text x="336.2" y="379.2">审阅</text>
<text x="419.3" y="393.3">版本</text>
<text x="447.5" y="393.3">尺寸</text>
<text x="496.4" y="393">页</text>
<text x="535.2" y="393">共</text>
</g>
<g font-size="4.7" fill="#000080">
<text x="527.4" y="350.5">2023-07-23</text>
<text x="527.4" y="357.5">2023-07-23</text>
<text x="425.7" y="364.6">P1</text>
<text x="517.3" y="392.5">1</text>
<text x="558.5" y="392.5">1</text>
<text x="419.5" y="403.4">V1.0</text>
<text x="450.4" y="403.4">A3</text>
</g>
<g font-size="3.9" fill="#000080">
<text x="13.2" y="38.4">GND</text>
<text x="122.2" y="45.4">GND</text>
<text x="8.4" y="52.5">3V3</text>
<text x="22" y="98.4">GND</text>
<text x="293.5" y="166.1">GND</text>
<text x="282.9" y="224.6">GND</text>
</g>
<g font-size="3.1" fill="#000080">
<text x="322.8" y="27.3">GND</text>
<text x="312.9" y="31">3V3</text>
<text x="60" y="39.8">U8</text>
<text x="42.3" y="43.3">C17</text>
<text x="42.3" y="46.9">10uF</text>
<text x="181.7" y="45.1">TYPE-C1</text>
<text x="298.1" y="43.3">U7</text>
<text x="153.5" y="53.7">GND</text>
<text x="213.5" y="53.7">GND</text>
<text x="21.2" y="59.2">R24</text>
<text x="28.2" y="59.2">10k</text>
<text x="225" y="57.1">VBUS</text>
<text x="154.5" y="61">VBUS</text>
<text x="210.9" y="60.6">VBUS</text>
<text x="232.8" y="68">D2</text>
<text x="232.8" y="71.6">SS14</text>
<text x="258.3" y="69.8">3V3</text>
<text x="271.6" y="66.3">R9</text>
<text x="280.3" y="66.3">5V</text>
<text x="366.9" y="69.8">R11</text>
<text x="373.9" y="69.8">1k</text>
<text x="428.2" y="69.6">Q1</text>
<text x="513.3" y="69.8">R27</text>
<text x="534.5" y="68.1">EN1</text>
<text x="271.6" y="73.3">4.7k</text>
<text x="317.5" y="76.9">CP2102</text>
<text x="425.6" y="73.1">S8050</text>
<text x="441" y="73.3">R25</text>
<text x="448" y="73.3">10k</text>
<text x="499.9" y="73">3V3</text>
<text x="513.3" y="76.9">10k</text>
<text x="534.5" y="76.9">EN2</text>
<text x="154.5" y="78.6">VBUS</text>
<text x="210.9" y="78.2">VBUS</text>
<text x="227.4" y="82.1">5V</text>
<text x="366.9" y="80.4">R10</text>
<text x="373.9" y="80.4">1k</text>
<text x="153.5" y="85.5">GND</text>
<text x="213.5" y="85.5">GND</text>
<text x="428.1" y="89">S8050</text>
<text x="430.3" y="85.5">Q2</text>
<text x="560.2" y="84.6" transform="rotate(-90 560.2 84.6)">GND GND</text>
<text x="441" y="92.7">R26</text>
<text x="448" y="92.7">10k</text>
<text x="60" y="117.4">ESP32-WROOM-32D</text>
<text x="102" y="159.4">C1</text>
<text x="107.6" y="161.5">100nF</text>
<text x="135.5" y="157.6">L1</text>
<text x="186.6" y="158.7">D1</text>
<text x="200.9" y="157.3">5V</text>
<text x="13.2" y="167.9">24V</text>
<text x="135.5" y="166.1">5A</text>
<text x="186.6" y="167.9">SS54</text>
<text x="268.8" y="166.8">3V3</text>
<text x="341.2" y="163.3">3V3</text>
<text x="135.5" y="169.6">4.7uH</text>
<text x="204.3" y="168.2">R1</text>
<text x="204.3" y="171.8">51K</text>
<text x="384.6" y="171.9">GND</text>
<text x="550.3" y="168.6">R8</text>
<text x="155.6" y="177">C3</text>
<text x="177.8" y="175.6">C2</text>
<text x="225.4" y="175.3">R2</text>
<text x="225.4" y="178.8">4.7K</text>
<text x="276.9" y="177.4">C19</text>
<text x="287.5" y="177.4">104</text>
<text x="347.5" y="177.4">R28</text>
<text x="458.9" y="174.8" transform="rotate(-90 458.9 174.8)">5V</text>
<text x="550.3" y="175.6">0</text>
<text x="18.7" y="180.6">D4</text>
<text x="18.7" y="184.1">SS54</text>
<text x="177.8" y="181.3">220uF</text>
<text x="204.3" y="185.9">R3</text>
<text x="347.5" y="180.9">1k</text>
<text x="476.2" y="182.7">PZ254V-11-04P</text>
<text x="529.9" y="180.7">3V3</text>
<text x="539.8" y="181.9">LED2</text>
<text x="90" y="186.2">U2</text>
<text x="155.6" y="186.9">47uF</text>
<text x="204.3" y="189.4">1.5K</text>
<text x="276.9" y="188">C20</text>
<text x="287.5" y="188">10uF</text>
<text x="301.6" y="189.7">U3</text>
<text x="460.4" y="186">GND</text>
<text x="351" y="194.7">D8</text>
<text x="385.3" y="193.6">24V</text>
<text x="271.5" y="203.5">5V</text>
<text x="351" y="198.2">LED</text>
<text x="564.5" y="201.9">GND</text>
<text x="19" y="207.4">C4</text>
<text x="60.3" y="208.8">C5</text>
<text x="231.1" y="207">D3</text>
<text x="278.7" y="209.1">C18</text>
<text x="301.6" y="207.4">AMS1117-3.3</text>
<text x="19" y="213">100uF</text>
<text x="40.6" y="210.9">C6</text>
<text x="77.3" y="210.6">R4</text>
<text x="77.3" y="214.1">200K</text>
<text x="90" y="215.1">SP1N28STER</text>
<text x="116.1" y="215.9">C7</text>
<text x="204.3" y="210.6">R5</text>
<text x="204.3" y="214.1">10K</text>
<text x="231.1" y="210.6">LED</text>
<text x="278.7" y="212.7">104</text>
<text x="39.2" y="218.7">4.7uF</text>
<text x="60.3" y="218.7">100nF</text>
<text x="135.5" y="216.6">R6</text>
<text x="340.5" y="216">GND</text>
<text x="135.5" y="222.9">20K</text>
<text x="116.1" y="230">4.7nF</text>
<text x="100.7" y="236.3">GND</text>
<text x="84.5" y="280.8">5V</text>
<text x="427.9" y="281.5" transform="rotate(-90 427.9 281.5)">3V3</text>
<text x="398.9" y="287.7" transform="rotate(-90 398.9 287.7)">5V5V5V</text>
<text x="427.9" y="285" transform="rotate(-90 427.9 285)">3V3</text>
<text x="457.9" y="285.7" transform="rotate(-90 457.9 285.7)">GND</text>
<text x="142.9" y="288.5">U9</text>
<text x="167.6" y="288.5">R35</text>
<text x="395.1" y="293.8">PZ254V-11-03P</text>
<text x="425.1" y="293.8">PZ254V-11-03P</text>
<text x="427.9" y="288.6" transform="rotate(-90 427.9 288.6)">3V3</text>
<text x="455.1" y="293.8">PZ254V-11-03P</text>
<text x="457.9" y="289.2" transform="rotate(-90 457.9 289.2)">GNDGND</text>
<text x="142.9" y="295.6">7.2k</text>
<text x="167.6" y="295.6">1k</text>
<text x="191.5" y="294.5" transform="rotate(-90 191.5 294.5)">GND</text>
<text x="128.8" y="305.8">RELAY1</text>
<text x="89.3" y="311.1">D7</text>
<text x="372.2" y="309.7">PZ254V-11-08P</text>
<text x="89.3" y="314.6">1N4007</text>
<text x="61.4" y="333">R34</text>
<text x="89.6" y="334">Q3</text>
<text x="61.4" y="339.3">100R</text>
<text x="89.6" y="337.6">AO3402</text>
<text x="83" y="366.8">GND</text>
</g>
<g font-size="3.1" fill="#00f">
<text x="317.6" y="38.1">D-D+</text>
<text x="42.3" y="53.9">EN</text>
<text x="102.3" y="53.9">IO22</text>
<text x="102.3" y="50.4">IO23</text>
<text x="42.3" y="57.5">VP</text>
<text x="102.3" y="57.5">TXD0</text>
<text x="442.7" y="57.5">EN</text>
<text x="42.3" y="61">VN</text>
<text x="42.3" y="64.5">IO34</text>
<text x="102.3" y="64.5">IO21</text>
<text x="102.3" y="61">RXD0</text>
<text x="358.1" y="64.5">DTR</text>
<text x="42.3" y="71.6">IO32</text>
<text x="42.3" y="68.1">IO35</text>
<text x="102.3" y="71.6">IO19</text>
<text x="157" y="66.3">D+</text>
<text x="157" y="69.8">D-</text>
<text x="209.9" y="66.3">D-</text>
<text x="209.9" y="69.8">D+</text>
<text x="382.8" y="71.6">RXD0</text>
<text x="463.9" y="68.1">DTR</text>
<text x="525.6" y="71.6">IO0</text>
<text x="42.3" y="75.1">IO33</text>
<text x="102.3" y="75.1">IO18</text>
<text x="382.8" y="75.1">TXD0</text>
<text x="42.3" y="78.6">IO25</text>
<text x="42.3" y="82.2">IO26</text>
<text x="102.3" y="78.6">IO5</text>
<text x="102.3" y="82.2">IO17</text>
<text x="358.1" y="78.6">RTS</text>
<text x="525.6" y="80.4">EN</text>
<text x="42.3" y="89.2">IO14</text>
<text x="42.3" y="85.7">IO27</text>
<text x="102.3" y="89.2">IO4</text>
<text x="102.3" y="85.7">IO16</text>
<text x="463.9" y="87.5">RTS</text>
<text x="42.3" y="92.8">IO12</text>
<text x="102.3" y="92.8">IO0</text>
<text x="42.3" y="99.8">IO13</text>
<text x="102.3" y="96.3">IO2</text>
<text x="102.3" y="99.8">IO15</text>
<text x="442.7" y="98">IO0</text>
<text x="42.3" y="106.9">SD3</text>
<text x="42.3" y="103.3">SD2</text>
<text x="102.3" y="106.9">SD0</text>
<text x="102.3" y="103.3">SD1</text>
<text x="42.3" y="110.4">CMD</text>
<text x="102.3" y="110.4">CLK</text>
<text x="463.9" y="165.1">IO17</text>
<text x="463.9" y="168.6">IO16</text>
<text x="530.9" y="170.3">IO2</text>
<text x="359.8" y="278">IO34</text>
<text x="359.8" y="281.5">IO35</text>
<text x="359.8" y="285">IO32</text>
<text x="157" y="290.3">IO12</text>
<text x="359.8" y="288.5">IO33</text>
<text x="359.8" y="292.1">IO25</text>
<text x="359.8" y="295.6">IO26</text>
<text x="359.8" y="299.1">IO27</text>
<text x="359.8" y="302.7">IO13</text>
<text x="37" y="334.4">IO14</text>
</g>
<g font-size="3.1">
<text x="58" y="47.2">1</text>
<text x="86.9" y="45.4">GND</text>
<text x="95.4" y="47.2">38</text>
<text x="95.4" y="43.7">39</text>
<text x="58" y="50.7">2</text>
<text x="61.3" y="49">GND</text>
<text x="61.3" y="52.5">3V3</text>
<text x="86.9" y="49">GND</text>
<text x="87.1" y="52.5">IO23</text>
<text x="95.4" y="50.7">37</text>
<text x="167.1" y="52.5">A1</text>
<text x="203" y="52.5">B12</text>
<text x="314.7" y="49" transform="rotate(-90 314.7 49)">7</text>
<text x="318.2" y="49" transform="rotate(-90 318.2 49)">6</text>
<text x="321.7" y="49" transform="rotate(-90 321.7 49)">5</text>
<text x="325.2" y="49" transform="rotate(-90 325.2 49)">4</text>
<text x="328.8" y="49" transform="rotate(-90 328.8 49)">3</text>
<text x="332.3" y="49" transform="rotate(-90 332.3 49)">2</text>
<text x="335.8" y="49" transform="rotate(-90 335.8 49)">1</text>
<text x="58" y="54.2">3</text>
<text x="58" y="57.8">4</text>
<text x="61.3" y="56">EN</text>
<text x="61.3" y="59.5">SENSOR_VP</text>
<text x="85.9" y="59.5">TXD0</text>
<text x="87.1" y="56">IO22</text>
<text x="95.4" y="57.8">35</text>
<text x="95.4" y="54.2">36</text>
<text x="167.1" y="59.5">A4</text>
<text x="172.4" y="54.2">GND</text>
<text x="194.5" y="54.2">GND</text>
<text x="203" y="59.5">B9</text>
<text x="316.8" y="58.5" transform="rotate(-90 316.8 58.5)">VDD</text>
<text x="320.3" y="55.2" transform="rotate(-90 320.3 55.2)">D-</text>
<text x="323.8" y="56" transform="rotate(-90 323.8 56)">D+</text>
<text x="327.4" y="58.9" transform="rotate(-90 327.4 58.9)">GND</text>
<text x="330.9" y="55" transform="rotate(-90 330.9 55)">RI</text>
<text x="334.4" y="58.7" transform="rotate(-90 334.4 58.7)">DCD</text>
<text x="58" y="61.3">5</text>
<text x="58" y="64.8">6</text>
<text x="61.3" y="63.1">SENSOR_VN</text>
<text x="85.5" y="63.1">RXD0</text>
<text x="95.4" y="64.8">33</text>
<text x="95.4" y="61.3">34</text>
<text x="167.1" y="63.1">A5</text>
<text x="172.4" y="64.8">CC1</text>
<text x="172.4" y="61.3">VBUS</text>
<text x="193" y="61.3">VBUS</text>
<text x="193.3" y="64.8">SUB2</text>
<text x="203" y="63.1">B8</text>
<text x="293.9" y="64.2">8</text>
<text x="298.1" y="65.6">VBUS</text>
<text x="313.2" y="61.8" transform="rotate(-90 313.2 61.8)">REGIN</text>
<text x="339.6" y="65.6">DTR</text>
<text x="341.9" y="62">EP</text>
<text x="348.6" y="64.2">28</text>
<text x="348.6" y="60.6">29</text>
<text x="58" y="68.4">7</text>
<text x="58" y="71.9">8</text>
<text x="61.3" y="66.6">IO34</text>
<text x="61.3" y="70.1">IO35</text>
<text x="87.1" y="66.6">IO21</text>
<text x="89.4" y="70.1">NC</text>
<text x="95.4" y="71.9">31</text>
<text x="95.4" y="68.4">32</text>
<text x="167.1" y="70.1">A7</text>
<text x="167.1" y="66.6">A6</text>
<text x="172.4" y="71.9">DN1</text>
<text x="172.4" y="68.4">DP1</text>
<text x="195.2" y="68.4">DN2</text>
<text x="195.4" y="71.9">DP2</text>
<text x="203" y="66.6">B7</text>
<text x="203" y="70.1">B6</text>
<text x="292.2" y="71.2">10</text>
<text x="293.9" y="67.7">9</text>
<text x="298.1" y="69.1">RST#</text>
<text x="339.5" y="69.1">DSR</text>
<text x="348.6" y="71.2">26</text>
<text x="348.6" y="67.7">27</text>
<text x="58" y="75.4">9</text>
<text x="61.3" y="73.6">IO32</text>
<text x="61.3" y="77.2">IO33</text>
<text x="87.1" y="77.2">IO18</text>
<text x="87.1" y="73.6">IO19</text>
<text x="95.4" y="75.4">30</text>
<text x="167.1" y="77.2">A9</text>
<text x="167.1" y="73.6">A8</text>
<text x="172.4" y="75.4">SUB1</text>
<text x="195.2" y="75.4">CC2</text>
<text x="203" y="73.6">B5</text>
<text x="203" y="77.2">B4</text>
<text x="292.2" y="74.7">11</text>
<text x="298.1" y="72.6">NC</text>
<text x="298.1" y="76.2">SUSPEND#</text>
<text x="339.5" y="76.2">RXD</text>
<text x="339.8" y="72.6">TXD</text>
<text x="348.6" y="74.7">25</text>
<text x="56.3" y="78.9">10</text>
<text x="56.3" y="82.5">11</text>
<text x="61.3" y="80.7">IO25</text>
<text x="88.9" y="80.7">IO5</text>
<text x="95.4" y="82.5">28</text>
<text x="95.4" y="78.9">29</text>
<text x="172.4" y="78.9">VBUS</text>
<text x="193" y="78.9">VBUS</text>
<text x="292.2" y="78.3">12</text>
<text x="292.2" y="81.8">13</text>
<text x="298.1" y="79.7">SUSPEND</text>
<text x="298.1" y="83.2">NC</text>
<text x="339.8" y="83.2">CTS</text>
<text x="339.8" y="79.7">RTS</text>
<text x="348.6" y="81.8">23</text>
<text x="348.6" y="78.3">24</text>
<text x="56.3" y="86">12</text>
<text x="56.3" y="89.5">13</text>
<text x="61.3" y="84.2">IO26</text>
<text x="61.3" y="87.8">IO27</text>
<text x="87.1" y="87.8">IO16</text>
<text x="87.1" y="84.2">IO17</text>
<text x="95.4" y="89.5">26</text>
<text x="95.4" y="86">27</text>
<text x="165.3" y="84.2">A12</text>
<text x="172.4" y="86">GND</text>
<text x="194.5" y="86">GND</text>
<text x="203" y="84.2">B1</text>
<text x="292.2" y="85.3">14</text>
<text x="298.1" y="86.7">NC</text>
<text x="341.6" y="86.7">NC</text>
<text x="348.6" y="85.3">22</text>
<text x="56.3" y="93.1">14</text>
<text x="61.3" y="91.3">IO14</text>
<text x="61.3" y="94.8">IO12</text>
<text x="88.9" y="94.8">IO0</text>
<text x="88.9" y="91.3">IO4</text>
<text x="95.4" y="93.1">25</text>
<text x="180.6" y="94.3" transform="rotate(-90 180.6 94.3)">1</text>
<text x="182.3" y="91.1" transform="rotate(-90 182.3 91.1)">EP</text>
<text x="184.1" y="94.3" transform="rotate(-90 184.1 94.3)">2</text>
<text x="185.9" y="91.1" transform="rotate(-90 185.9 91.1)">EP</text>
<text x="187.6" y="94.3" transform="rotate(-90 187.6 94.3)">3</text>
<text x="189.4" y="91.1" transform="rotate(-90 189.4 91.1)">EP</text>
<text x="191.2" y="94.3" transform="rotate(-90 191.2 94.3)">4</text>
<text x="192.9" y="91.1" transform="rotate(-90 192.9 91.1)">EP</text>
<text x="56.3" y="96.6">15</text>
<text x="56.3" y="100.1">16</text>
<text x="61.3" y="98.3">GND</text>
<text x="61.3" y="101.9">IO13</text>
<text x="87.1" y="101.9">IO15</text>
<text x="88.9" y="98.3">IO2</text>
<text x="95.4" y="100.1">23</text>
<text x="95.4" y="96.6">24</text>
<text x="313.2" y="99.5" transform="rotate(-90 313.2 99.5)">NC</text>
<text x="316.8" y="99.5" transform="rotate(-90 316.8 99.5)">NC</text>
<text x="320.3" y="99.5" transform="rotate(-90 320.3 99.5)">NC</text>
<text x="323.8" y="99.5" transform="rotate(-90 323.8 99.5)">NC</text>
<text x="327.4" y="99.5" transform="rotate(-90 327.4 99.5)">NC</text>
<text x="330.9" y="99.5" transform="rotate(-90 330.9 99.5)">NC</text>
<text x="334.4" y="99.5" transform="rotate(-90 334.4 99.5)">NC</text>
<text x="56.3" y="103.6">17</text>
<text x="56.3" y="107.2">18</text>
<text x="61.3" y="105.4">SD2</text>
<text x="87.8" y="105.4">SD1</text>
<text x="95.4" y="107.2">21</text>
<text x="95.4" y="103.6">22</text>
<text x="314.7" y="105.8" transform="rotate(-90 314.7 105.8)">15</text>
<text x="318.2" y="105.8" transform="rotate(-90 318.2 105.8)">16</text>
<text x="321.7" y="105.8" transform="rotate(-90 321.7 105.8)">17</text>
<text x="325.2" y="105.8" transform="rotate(-90 325.2 105.8)">18</text>
<text x="328.8" y="105.8" transform="rotate(-90 328.8 105.8)">19</text>
<text x="332.3" y="105.8" transform="rotate(-90 332.3 105.8)">20</text>
<text x="335.8" y="105.8" transform="rotate(-90 335.8 105.8)">21</text>
<text x="56.3" y="110.7">19</text>
<text x="61.3" y="108.9">SD3</text>
<text x="61.3" y="112.5">CMD</text>
<text x="87.8" y="112.5">CLK</text>
<text x="87.8" y="108.9">SD0</text>
<text x="95.4" y="110.7">20</text>
<text x="474.3" y="165.4">1</text>
<text x="477.6" y="167.1">1</text>
<text x="474.3" y="168.9">2</text>
<text x="474.3" y="172.4">3</text>
<text x="477.6" y="170.7">2</text>
<text x="474.3" y="176">4</text>
<text x="477.6" y="174.2">3</text>
<text x="477.6" y="177.7">4</text>
<text x="391.8" y="183">1</text>
<text x="86.6" y="189">1</text>
<text x="92.8" y="191.3">BOOT</text>
<text x="110.7" y="191.3">SW</text>
<text x="119.9" y="189">8</text>
<text x="391.8" y="190.1">2</text>
<text x="537.8" y="186.5">1</text>
<text x="537.8" y="190.1">2</text>
<text x="541.1" y="188.3">VDD</text>
<text x="541.1" y="191.8">DOUT</text>
<text x="553.3" y="191.8">VSS</text>
<text x="554.2" y="188.3">DIN</text>
<text x="561.1" y="186.5">3</text>
<text x="561.1" y="190.1">4</text>
<text x="86.6" y="192.6">2</text>
<text x="86.6" y="196.1">3</text>
<text x="92.8" y="194.8">VIN</text>
<text x="108.6" y="194.8">GND</text>
<text x="119.9" y="196.1">6</text>
<text x="119.9" y="192.6">7</text>
<text x="299.7" y="197.1">2</text>
<text x="299.7" y="193.6">1</text>
<text x="302.9" y="195.4">ADJ/GND</text>
<text x="86.6" y="199.6">4</text>
<text x="92.8" y="198.4">EN</text>
<text x="92.8" y="201.9">RT/CLK</text>
<text x="105.1" y="201.6" transform="rotate(-90 105.1 201.6)">EP/GND</text>
<text x="106.5" y="198.4">COMP</text>
<text x="111.5" y="201.9">FB</text>
<text x="119.9" y="199.6">5</text>
<text x="299.7" y="200.6">3</text>
<text x="302.9" y="202.4">VIN</text>
<text x="302.9" y="198.9">VOUT</text>
<text x="102.6" y="207.9" transform="rotate(-90 102.6 207.9)">0</text>
<text x="370.3" y="278.3">1</text>
<text x="370.3" y="281.8">2</text>
<text x="373.5" y="280">1</text>
<text x="405.5" y="278.3">1</text>
<text x="405.5" y="281.8">2</text>
<text x="408.8" y="280">1</text>
<text x="435.5" y="278.3">1</text>
<text x="435.5" y="281.8">2</text>
<text x="438.7" y="280">1</text>
<text x="467.3" y="278.3">1</text>
<text x="467.3" y="281.8">2</text>
<text x="470.5" y="280">1</text>
<text x="121.7" y="282" transform="rotate(-90 121.7 282)">1</text>
<text x="128.7" y="282" transform="rotate(-90 128.7 282)">2</text>
<text x="370.3" y="285.3">3</text>
<text x="373.5" y="283.6">2</text>
<text x="373.5" y="287.1">3</text>
<text x="405.5" y="285.3">3</text>
<text x="408.8" y="283.6">2</text>
<text x="408.8" y="287.1">3</text>
<text x="435.5" y="285.3">3</text>
<text x="438.7" y="283.6">2</text>
<text x="438.7" y="287.1">3</text>
<text x="467.3" y="285.3">3</text>
<text x="470.5" y="283.6">2</text>
<text x="470.5" y="287.1">3</text>
<text x="370.3" y="288.8">4</text>
<text x="370.3" y="292.4">5</text>
<text x="373.5" y="290.6">4</text>
<text x="106.1" y="298.1" transform="rotate(-90 106.1 298.1)">1</text>
<text x="116.7" y="298.1" transform="rotate(-90 116.7 298.1)">4</text>
<text x="123.8" y="298.1" transform="rotate(-90 123.8 298.1)">5</text>
<text x="370.3" y="295.9">6</text>
<text x="370.3" y="299.4">7</text>
<text x="373.5" y="294.1">5</text>
<text x="373.5" y="297.7">6</text>
<text x="370.3" y="303">8</text>
<text x="373.5" y="301.2">7</text>
<text x="373.5" y="304.7">8</text>
<text x="106.1" y="324.4" transform="rotate(-90 106.1 324.4)">2</text>
<text x="123.8" y="324.4" transform="rotate(-90 123.8 324.4)">3</text>
</g>
<g font-size="2.8">
<text x="533.6" y="74.8">1</text>
<text x="545.7" y="74.8">2</text>
<text x="533.6" y="83.6">1</text>
<text x="545.7" y="83.6">2</text>
</g>
<g font-size="2.1" fill="#000080">
<text x="476.2" y="161.8">H7</text>
<text x="372.2" y="274.7">H3</text>
<text x="407.5" y="274.7">H4</text>
<text x="437.4" y="274.7">H5</text>
<text x="469.2" y="274.7">H6</text>
</g>
<g font-size="1.9" fill="#000080">
<text x="102" y="168.2">50V</text>
<text x="102" y="170.3">X7R</text>
<text x="177.8" y="178.1">25V</text>
<text x="155.6" y="181.6">25V</text>
<text x="155.6" y="183.7">X5R</text>
<text x="19" y="209.8">35V</text>
<text x="39.2" y="213.3">35V</text>
<text x="39.2" y="215.4">X5R</text>
<text x="60.3" y="213.3">50V</text>
<text x="60.3" y="215.4">X7R</text>
<text x="116.1" y="224.6">50V</text>
<text x="116.1" y="226.7">X7R</text>
</g>
</svg>
